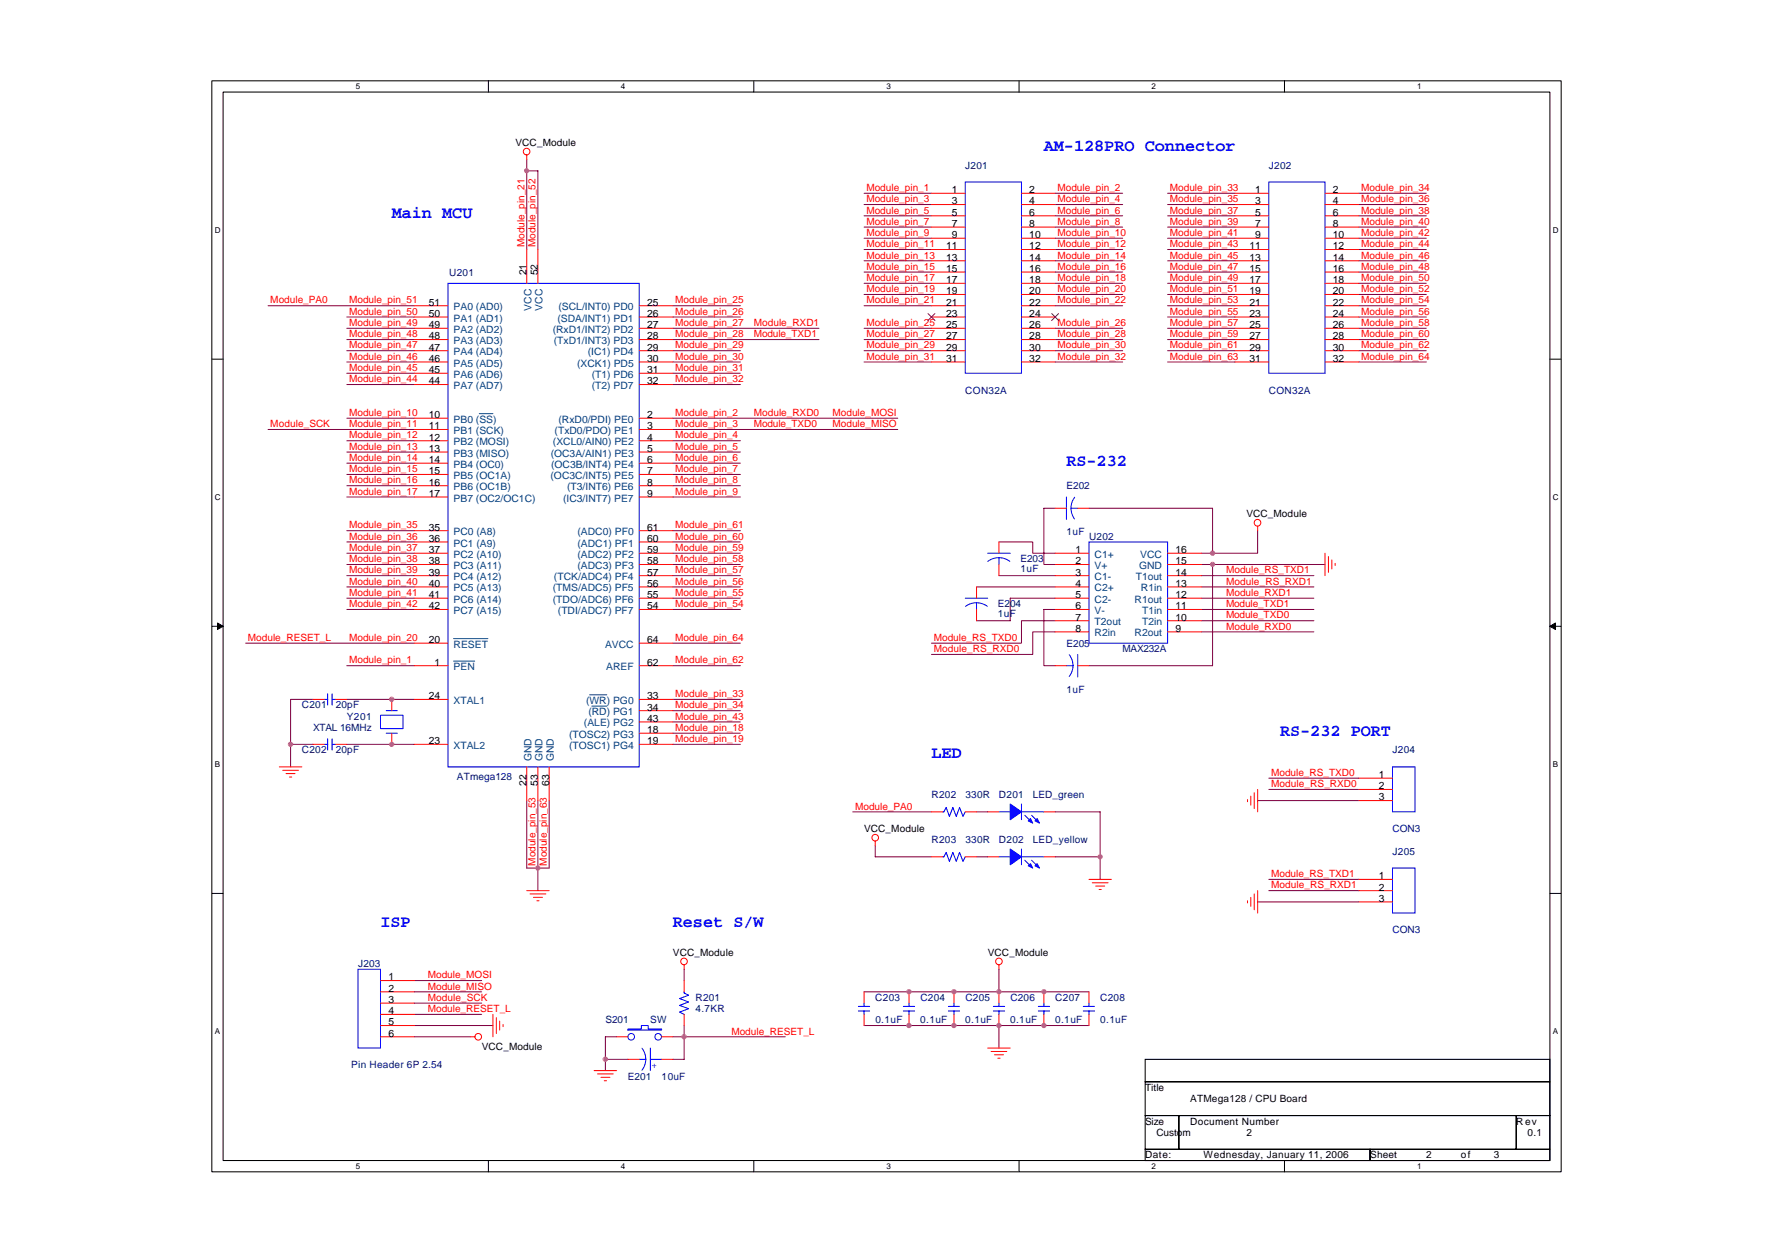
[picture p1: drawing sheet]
<svg xmlns="http://www.w3.org/2000/svg" width="297mm" height="210mm" viewBox="0 0 297 210" stroke-linecap="round" stroke-linejoin="round" font-family="sans-serif">
<path d="M35.4 13.5h225.6v182.3h-225.6zM37.3 15.4h221.8v178.6h-221.8z" fill="none" stroke="#000" stroke-width=".17"/>
<g fill="#fff">
<path d="M59.5 13.7h.7v1.5h-.7z"/>
<path d="M59.5 194.2h.7v1.5h-.7z"/>
</g>
<path d="M81.6 13.5v1.9M81.6 194v1.8" fill="none" stroke="#000" stroke-width=".17"/>
<g fill="#fff">
<path d="M103.8 13.7h.7v1.5h-.7z"/>
<path d="M103.8 194.2h.7v1.5h-.7z"/>
</g>
<path d="M126 13.5v1.9M126 194v1.8" fill="none" stroke="#000" stroke-width=".17"/>
<g fill="#fff">
<path d="M148.2 13.7h.7v1.5h-.7z"/>
<path d="M148.2 194.2h.7v1.5h-.7z"/>
</g>
<path d="M170.3 13.5v1.9M170.3 194v1.8" fill="none" stroke="#000" stroke-width=".17"/>
<g fill="#fff">
<path d="M192.5 13.7h.7v1.5h-.7z"/>
<path d="M192.5 194.2h.7v1.5h-.7z"/>
</g>
<path d="M214.7 13.5v1.9M214.7 194v1.8" fill="none" stroke="#000" stroke-width=".17"/>
<g fill="#fff">
<path d="M236.9 13.7h.7v1.5h-.7z"/>
<path d="M236.9 194.2h.7v1.5h-.7z"/>
<path d="M35.9 37.7h.9v1.5h-.9z"/>
<path d="M259.6 37.7h.9v1.5h-.9z"/>
<path d="M35.9 82.3h.9v1.5h-.9z"/>
<path d="M259.6 82.3h.9v1.5h-.9z"/>
</g>
<path d="M35.4 60h1.9M259.1 60h1.9" fill="none" stroke="#000" stroke-width=".17"/>
<g fill="#fff">
<path d="M35.9 127h.9v1.5h-.9z"/>
<path d="M259.6 127h.9v1.5h-.9z"/>
</g>
<path d="M35.4 104.7h1.9M259.1 104.7h1.9" fill="none" stroke="#000" stroke-width=".17"/>
<path d="M36.4 104.1l.9 .6-.9 .5zM259.1 104.7l.9-.6v1.1z" fill="#000" stroke="#000" stroke-width=".17"/>
<g fill="#fff">
<path d="M35.9 171.6h.9v1.5h-.9z"/>
<path d="M259.6 171.6h.9v1.5h-.9z"/>
</g>
<path d="M35.4 149.3h1.9M259.1 149.3h1.9M191.4 177h67.7v3.8h-67.7zM191.4 180.8h67.7v5.6h-67.7zM191.4 186.4h5.7v5.7h-5.7zM191.4 192.1h37.6v1.9h-37.6zM197.1 186.4h56.3v5.7h-56.3zM229 192.1h30.1v1.9h-30.1zM253.4 186.4h5.7v5.7h-5.7z" fill="none" stroke="#000" stroke-width=".17"/>
<g fill="none" stroke="#800040" stroke-width=".17">
<path d="M88.1 26.7v15M88.1 28.6h1.8v13.1M144.4 39.8h11.3M144.4 32.3h11.3M144.4 34.2h11.3M144.4 36.1h11.3M144.4 38h11.3M176.4 39.8h11.3M176.4 32.3h11.3M176.4 34.2h11.3M176.4 36.1h11.3M176.4 38h11.3"/>
<path d="M195.2 39.8h11.3M195.2 32.3h11.3M195.2 34.2h11.3M195.2 36.1h11.3M195.2 38h11.3M227.1 39.8h11.3M227.1 32.3h11.3M227.1 34.2h11.3M227.1 36.1h11.3M227.1 38h11.3M44.8 51.1h24.5M58 56.7h11.3"/>
<path d="M58 58.6h11.3M58 54.9h11.3M58 53h11.3M112.5 56.7h24.4M112.5 58.6h11.3M112.5 51.1h11.3M112.5 54.9h24.4M112.5 53h11.3M144.4 56.7h11.3M144.4 58.6h11.3M144.4 47.3h11.3M144.4 49.2h11.3"/>
<path d="M144.4 51.1h11.3M144.4 41.7h11.3M144.4 43.6h11.3M144.4 45.5h11.3M144.4 54.9h11.3M176.4 56.7h11.3M176.4 58.6h11.3M176.4 47.3h11.3M176.4 49.2h11.3M176.4 51.1h11.3M176.4 41.7h11.3M176.4 43.6h11.3"/>
<path d="M176.4 45.5h11.3M176.4 54.9h11.3M195.2 56.7h11.3M195.2 58.6h11.3M195.2 47.3h11.3M195.2 49.2h11.3M195.2 51.1h11.3M195.2 41.7h11.3M195.2 43.6h11.3M195.2 45.5h11.3M195.2 54.9h11.3M195.2 53h11.3"/>
<path d="M227.1 56.7h11.3M227.1 58.6h11.3M227.1 47.3h11.3M227.1 49.2h11.3M227.1 51.1h11.3M227.1 41.7h11.3M227.1 43.6h11.3M227.1 45.5h11.3M227.1 54.9h11.3M227.1 53h11.3M44.8 71.8h24.5M58 60.5h11.3"/>
<path d="M58 62.4h11.3M58 64.3h11.3M58 77.4h11.3M58 79.3h11.3M58 69.9h11.3M58 73.7h11.3M58 75.5h11.3M112.5 60.5h11.3M112.5 62.4h11.3M112.5 64.3h11.3M112.5 77.4h11.3M112.5 79.3h11.3"/>
<path d="M112.5 71.8h37.6M112.5 69.9h37.6M112.5 73.7h11.3M112.5 75.5h11.3M144.4 60.5h11.3M176.4 60.5h11.3M195.2 60.5h11.3M227.1 60.5h11.3M58 81.2h11.3M58 83.1h11.3M58 96.2h11.3M58 98.1h11.3"/>
<path d="M58 100h11.3M58 88.7h11.3M58 90.6h11.3M58 92.5h11.3M58 94.3h11.3M112.5 81.2h11.3M112.5 83.1h11.3M112.5 96.2h11.3M112.5 98.1h11.3M112.5 100h11.3M112.5 88.7h11.3M112.5 90.6h11.3"/>
<path d="M112.5 92.5h11.3M112.5 94.3h11.3M163.2 98.1h13.2M167 90.6h5.6v1.9h3.8M167 96.2h9.4M176.4 84.9h-1.9v9.4h1.9M176.4 100h-7.5v3.7h-5.7M182 84.9h20.7v7.6M200.8 94.3h1.9v17h-20.7M200.8 96.2h18.8M200.8 98.1h18.8M200.8 100h18.8"/>
<path d="M200.8 92.5h1.9M202.7 94.3h18.8M210.2 88.7v3.8h-7.5M41.1 107.5h28.2M52.3 116.9h-3.7v11.3M58 101.9h11.3M58 116.9h11.3M58 111.3h11.3M112.5 101.9h11.3M112.5 118.8h11.3M112.5 116.9h11.3M112.5 111.3h11.3"/>
<path d="M112.5 107.5h11.3M176.4 101.9h-1.9v9.4h1.9M176.4 103.7h-5.7v3.8h-15M176.4 105.6h-3.8v3.8h-16.9M200.8 101.9h18.8M200.8 103.7h18.8M200.8 105.6h18.8M48.6 124.4h3.7M58 124.4h11.3M88.1 133.8v11.3h3.7v-11.3M89.9 133.8v15M112.5 120.6h11.3"/>
<path d="M112.5 122.5h11.3M112.5 124.4h11.3M142.6 135.7h13.1M163.2 135.7h1.9M176.4 135.7h7.5v11.3M210.2 133.8h16.9M212.1 130h15M212.1 131.9h15M146.3 141.3v1.9h9.4M163.2 143.2h1.9M176.4 143.2h7.5M210.2 150.7h16.9"/>
<path d="M212.1 147h15M212.1 148.8h15M69.3 165.8h11.2M69.3 171.4h13.1M69.3 163.9h11.2M69.3 167.6h11.2M69.3 169.5h11.2M69.3 173.3h9.4M101.2 177v1.9M103.1 173.3h-1.9v3.7h3.8M112.5 173.3h18.8M114.4 162v1.9"/>
<path d="M114.4 171.4v5.6h-1.9M144.4 165.8h37.6M144.4 171.4h37.6M167 162v3.8M167 171.4v3.8"/>
</g>
<g fill="none" stroke="#f00" stroke-width=".17">
<path d="M88.1 25.9v.8M155.7 32.3h5.7M155.7 34.2h5.7M155.7 36.1h5.7M155.7 38h5.7M155.7 39.8h5.7M170.7 32.3h5.7M170.7 34.2h5.7M170.7 36.1h5.7M170.7 38h5.7M170.7 39.8h5.7M206.5 32.3h5.6"/>
<path d="M206.5 34.2h5.6M206.5 36.1h5.6M206.5 38h5.6M206.5 39.8h5.6M221.5 32.3h5.6M221.5 34.2h5.6M221.5 36.1h5.6M221.5 38h5.6M221.5 39.8h5.6M69.3 51.1h5.6M69.3 53h5.6M69.3 54.9h5.6"/>
<path d="M69.3 56.7h5.6M69.3 58.6h5.6M88.1 41.7v5.6M89.9 41.7v5.6M106.8 51.1h5.7M106.8 53h5.7M106.8 54.9h5.7M106.8 56.7h5.7M106.8 58.6h5.7M155.7 51.1h5.7M155.7 53h5.7M155.7 54.9h5.7"/>
<path d="M155.7 56.7h5.7M155.7 58.6h5.7M155.7 41.7h5.7M155.7 43.6h5.7M155.7 45.5h5.7M155.7 47.3h5.7M155.7 49.2h5.7M170.7 51.1h5.7M170.7 53h5.7M170.7 54.9h5.7M170.7 56.7h5.7M170.7 58.6h5.7"/>
<path d="M170.7 41.7h5.7M170.7 43.6h5.7M170.7 45.5h5.7M170.7 47.3h5.7M170.7 49.2h5.7M206.5 51.1h5.6M206.5 53h5.6M206.5 54.9h5.6M206.5 56.7h5.6M206.5 58.6h5.6M206.5 41.7h5.6M206.5 43.6h5.6"/>
<path d="M206.5 45.5h5.6M206.5 47.3h5.6M206.5 49.2h5.6M221.5 51.1h5.6M221.5 53h5.6M221.5 54.9h5.6M221.5 56.7h5.6M221.5 58.6h5.6M221.5 41.7h5.6M221.5 43.6h5.6M221.5 45.5h5.6M221.5 47.3h5.6"/>
<path d="M221.5 49.2h5.6M69.3 69.9h5.6M69.3 71.8h5.6M69.3 73.7h5.6M69.3 75.5h5.6M69.3 77.4h5.6M69.3 79.3h5.6M69.3 60.5h5.6M69.3 62.4h5.6M69.3 64.3h5.6M106.8 69.9h5.7M106.8 71.8h5.7"/>
<path d="M106.8 73.7h5.7M106.8 75.5h5.7M106.8 77.4h5.7M106.8 79.3h5.7M106.8 60.5h5.7M106.8 62.4h5.7M106.8 64.3h5.7M155.7 60.5h5.7M170.7 60.5h5.7M206.5 60.5h5.6M221.5 60.5h5.6M69.3 92.5h5.6"/>
<path d="M69.3 94.3h5.6M69.3 96.2h5.6M69.3 98.1h5.6M69.3 100h5.6M69.3 81.2h5.6M69.3 83.1h5.6M69.3 88.7h5.6M69.3 90.6h5.6M106.8 92.5h5.7M106.8 94.3h5.7M106.8 96.2h5.7M106.8 98.1h5.7"/>
<path d="M106.8 100h5.7M106.8 81.2h5.7M106.8 83.1h5.7M106.8 88.7h5.7M106.8 90.6h5.7M163.2 98.1v1.9M167 90.6v1.9M167 94.3v1.9M176.4 92.5h5.6M176.4 94.3h5.6M176.4 96.2h5.6M176.4 98.1h5.6"/>
<path d="M176.4 100h5.6M176.4 84.9h1.9M180.1 84.9h1.9M195.2 92.5h5.6M195.2 94.3h5.6M195.2 96.2h5.6M195.2 98.1h5.6M195.2 100h5.6M210.2 87.9v.8M221.5 92.5v3.7M222.1 93v2.7M222.6 93.6v1.5"/>
<path d="M223.2 94.1v.4M52.3 116.9h1.9M56.1 116.9h1.9M65.5 116.9v1.9M69.3 111.3h5.6M69.3 101.9h5.6M69.3 116.9h5.6M69.3 107.5h5.6M106.8 111.3h5.7M106.8 101.9h5.7M106.8 116.9h5.7M106.8 118.8h5.7"/>
<path d="M106.8 107.5h5.7M163.2 101.9v1.8M176.4 111.3h1.9M176.4 101.9h5.6M176.4 103.7h5.6M176.4 105.6h5.6M180.1 111.3h1.9M195.2 101.9h5.6M195.2 103.7h5.6M195.2 105.6h5.6M46.7 128.2h3.8M47.3 128.7h2.6"/>
<path d="M47.8 129.3h1.5M48.4 129.9h.4M52.3 124.4h1.9M56.1 124.4h1.9M65.5 122.5v1.9M69.3 124.4h5.6M88.1 128.2v5.6M89.9 128.2v5.6M91.8 128.2v5.6M106.8 120.6h5.7M106.8 122.5h5.7M106.8 124.4h5.7"/>
<path d="M155.7 135.7h1.9M161.4 135.7h1.8M165.1 135.7h1.9M174.5 135.7h1.9M208.5 133.6v.4M209.1 133.1v1.5M209.7 132.5v2.6M210.2 131.9v3.8M227.1 130h5.7M227.1 131.9h5.7M227.1 133.8h5.7M88.1 148.8h3.7"/>
<path d="M88.6 149.4h2.6M89.2 150h1.5M89.7 150.5h.4M146.3 140.6v.7M155.7 143.2h1.9M161.4 143.2h1.8M165.1 143.2h1.9M174.5 143.2h1.9M182 147h3.8M182.6 147.5h2.6M183.2 148.1h1.5M183.7 148.7h.4"/>
<path d="M208.5 150.5v.4M209.1 150v1.5M209.7 149.4v2.6M210.2 148.8v3.8M227.1 148.8h5.7M227.1 147h5.7M227.1 150.7h5.7M63.6 173.3h5.7M63.6 163.9h5.7M63.6 165.8h5.7M63.6 167.6h5.7M63.6 169.5h5.7"/>
<path d="M63.6 171.4h5.7M78.7 173.3h.7M82.4 169.5v3.8M83 170.1v2.6M83.5 170.6v1.5M84.1 171.2v.4M99.3 178.9h3.8M99.9 179.5h2.6M103.1 173.3h1.9M105 177h1.8M110.6 173.3h1.9M110.6 177h1.9"/>
<path d="M114.4 161.2v.8M114.4 163.9v1.9M114.4 169.5v1.9M144.4 165.8v1.8M144.4 169.5v1.9M152 165.8v1.8M152 169.5v1.9M159.5 165.8v1.8M159.5 169.5v1.9M165.1 175.2h3.8M165.7 175.7h2.6M166.2 176.3h1.5"/>
<path d="M166.8 176.8h.4M167 161.2v.8M167 165.8v1.8M167 169.5v1.9M174.5 165.8v1.8M174.5 169.5v1.9M182 165.8v1.8M182 169.5v1.9M100.5 180h1.5M101 180.6h.4"/>
<circle cx="88" cy="25.3" r=".55"/>
<circle cx="210.2" cy="87.4" r=".56"/>
<circle cx="146.3" cy="140" r=".55"/>
<circle cx="79.9" cy="173.3" r=".55"/>
<circle cx="114.3" cy="160.7" r=".55"/>
<circle cx="167" cy="160.7" r=".55"/>
</g>
<g fill="none" stroke="#00f" stroke-width=".17">
<path d="M161.4 30.4h9.3v32h-9.3zM212.1 30.4h9.4v32h-9.4zM74.9 47.3h31.9v80.9h-31.9zM161.4 100h3.7M165.1 92.5h3.8M165.1 93.8a3.1 3.1 0 0 1 3.7 0M167 93.2v1.1M178.3 83.1v3.7M179 84.9h1.1M179.6 83.1a3 3 0 0 0 0 3.6M182 90.6h13.2v16.9h-13.2zM54.2 116.9h.6"/>
<path d="M54.8 116v1.8M55.5 116v1.8M55.5 116.9h.6M63.6 119.5h3.8v2.3h-3.8zM64.6 118.8h1.8M163.2 100.7v1.2M165 101.3a3 3 0 0 0-3.6 0M178.3 111.3h1.1M178.7 109.4a2.93 2.93 0 0 1 0 3.7M180.1 109.4v3.7M54.2 124.4h.6M54.8 123.5v1.8"/>
<path d="M55.5 123.5v1.8M55.5 124.4h.6M64.6 122.5h1.8M157.6 135.7h.2l.4-.8 .5 1.5 .6-1.5 .5 1.5 .6-1.5 .6 1.5 .4-.7M167 135.7h1.9M170.7 135.7h3.8M170.7 134.4v2.6M171.3 136.2l1.1 1.2M172.4 136.2l1.2 1.2M232.8 128.2h3.7v7.5h-3.7zM157.6 143.2h.2l.4-.7 .5 1.5 .6-1.5 .5 1.5 .6-1.5 .6 1.5 .4-.8M167 143.2h1.9"/>
<path d="M170.7 141.9v2.6M170.7 143.2h3.8M171.3 143.8l1.1 1.1M172.4 143.8l1.2 1.1M232.8 145.1h3.7v7.5h-3.7zM59.9 162h3.7v13.2h-3.7zM105 172h2.2v-.6h1.1v.6h2.3v.1h-5.6zM106.8 177h1.2M107.3 175.2a2.99 2.99 0 0 1 0 3.7M108.7 177h1.9M108.7 175.2v3.7M114.4 165.8v.1l.7 .4-1.5 .6 1.5 .5-1.5 .6 1.5 .6-1.5 .5 .8 .4"/>
<path d="M143.5 168.2h1.9M143.5 169h1.9M144.4 167.6v.6M144.4 169v.5M151 168.2h1.9M151 169h1.9M152 167.6v.6M152 169v.5M158.5 168.2h1.9M158.5 169h1.9M159.5 167.6v.6M159.5 169v.5"/>
<path d="M166 168.2h1.9M166 169h1.9M167 167.6v.6M167 169v.5M173.6 168.2h1.8M173.6 169h1.8M174.5 167.6v.6M174.5 169v.5M181.1 168.2h1.9M181.1 169h1.9M182 167.6v.6M182 169v.5"/>
<circle cx="105.5" cy="173.3" r=".55"/>
<circle cx="110" cy="173.3" r=".55"/>
</g>
<path d="M80.1 69.1h2.3M75.8 106.7h5.8M75.8 110.5h3.6M98.5 116.1h2.9M98.9 118h2.5" fill="none" stroke="#004080" stroke-width=".17"/>
<g fill="#00f" stroke="#00f" stroke-width=".17">
<path d="M168.9 134.4l1.8 1.3-1.8 1.3z" fill-rule="evenodd"/>
<path d="M173.4 136.8l.4 .8-.8-.4z" fill-rule="evenodd"/>
<path d="M172.3 136.8l.3 .8-.7-.4z" fill-rule="evenodd"/>
<path d="M168.9 141.9l1.8 1.3-1.8 1.3z" fill-rule="evenodd"/>
<path d="M173 144.7l.4-.4 .4 .8z" fill-rule="evenodd"/>
<path d="M171.9 144.7l.4-.4 .3 .8z" fill-rule="evenodd"/>
</g>
<path d="M155.1 52.4l1.2 1.2M156.3 52.4l-1.2 1.2M175.8 52.4l1.2 1.2M177 52.4l-1.2 1.2" fill="none" stroke="#804000" stroke-width=".17"/>
<g fill="#f0f" stroke="#f0f" stroke-width=".17">
<circle cx="159.5" cy="165.7" r=".38"/>
<circle cx="174.5" cy="165.7" r=".37"/>
<circle cx="151.9" cy="165.7" r=".38"/>
<circle cx="89.9" cy="145.1" r=".37"/>
<circle cx="88" cy="28.5" r=".36"/>
<circle cx="159.5" cy="171.4" r=".37"/>
<circle cx="174.5" cy="171.4" r=".36"/>
<circle cx="151.9" cy="171.4" r=".37"/>
<circle cx="65.5" cy="116.9" r=".38"/>
<circle cx="65.5" cy="124.4" r=".37"/>
<circle cx="202.7" cy="92.4" r=".37"/>
<circle cx="202.7" cy="94.3" r=".36"/>
<circle cx="114.3" cy="173.3" r=".38"/>
<circle cx="101.2" cy="177" r=".38"/>
<circle cx="48.6" cy="124.4" r=".37"/>
<circle cx="183.9" cy="143.2" r=".36"/>
<circle cx="167" cy="171.4" r=".37"/>
<circle cx="167" cy="165.7" r=".38"/>
</g>
<g font-size="2.8" fill="#00f">
<text x="174.5" y="25.2">AM-128PRO Connector</text>
<text x="65.5" y="36.5">Main MCU</text>
<text x="178.3" y="77.9">RS-232</text>
<text x="214" y="123">RS-232 PORT</text>
<text x="155.7" y="126.7">LED</text>
<text x="63.6" y="154.9">ISP</text>
<text x="112.5" y="154.9">Reset S/W</text>
</g>
<g font-size="1.7">
<text x="86.2" y="24.4">VCC_Module</text>
<text x="159.1" y="32.3">1</text>
<text x="159.1" y="34.2">3</text>
<text x="172.1" y="32.3">2</text>
<text x="172.1" y="34.2">4</text>
<text x="209.8" y="32.3">1</text>
<text x="209.8" y="34.2">3</text>
<text x="222.8" y="32.3">2</text>
<text x="222.8" y="34.2">4</text>
<text x="158.1" y="41.7">11</text>
<text x="159.1" y="36">5</text>
<text x="159.1" y="37.9">7</text>
<text x="159.1" y="39.8">9</text>
<text x="172.1" y="36">6</text>
<text x="172.1" y="37.9">8</text>
<text x="172.1" y="39.8">10</text>
<text x="172.1" y="41.7">12</text>
<text x="208.9" y="41.7">11</text>
<text x="209.8" y="36">5</text>
<text x="209.8" y="37.9">7</text>
<text x="209.8" y="39.8">9</text>
<text x="222.8" y="36">6</text>
<text x="222.8" y="37.9">8</text>
<text x="222.8" y="39.8">10</text>
<text x="222.8" y="41.7">12</text>
<text x="88" y="46" transform="rotate(-90 88 46)">21</text>
<text x="89.9" y="46" transform="rotate(-90 89.9 46)">52</text>
<text x="158.1" y="43.6">13</text>
<text x="158.1" y="45.4">15</text>
<text x="158.1" y="47.3">17</text>
<text x="172.1" y="43.6">14</text>
<text x="172.1" y="45.4">16</text>
<text x="172.1" y="47.3">18</text>
<text x="208.9" y="43.6">13</text>
<text x="208.9" y="45.4">15</text>
<text x="208.9" y="47.3">17</text>
<text x="222.8" y="43.6">14</text>
<text x="222.8" y="45.4">16</text>
<text x="222.8" y="47.3">18</text>
<text x="71.7" y="53">50</text>
<text x="71.7" y="51.1">51</text>
<text x="108.2" y="51.1">25</text>
<text x="108.2" y="53">26</text>
<text x="158.1" y="49.2">19</text>
<text x="158.1" y="51.1">21</text>
<text x="158.1" y="53">23</text>
<text x="172.1" y="49.2">20</text>
<text x="172.1" y="51.1">22</text>
<text x="172.1" y="53">24</text>
<text x="208.9" y="49.2">19</text>
<text x="208.9" y="51.1">21</text>
<text x="208.9" y="53">23</text>
<text x="222.8" y="49.2">20</text>
<text x="222.8" y="51.1">22</text>
<text x="222.8" y="53">24</text>
<text x="71.7" y="58.6">47</text>
<text x="71.7" y="56.7">48</text>
<text x="71.7" y="54.8">49</text>
<text x="108.2" y="54.8">27</text>
<text x="108.2" y="56.7">28</text>
<text x="108.2" y="58.6">29</text>
<text x="158.1" y="54.8">25</text>
<text x="158.1" y="56.7">27</text>
<text x="158.1" y="58.6">29</text>
<text x="172.1" y="54.8">26</text>
<text x="172.1" y="56.7">28</text>
<text x="172.1" y="58.6">30</text>
<text x="208.9" y="54.8">25</text>
<text x="208.9" y="56.7">27</text>
<text x="208.9" y="58.6">29</text>
<text x="222.8" y="54.8">26</text>
<text x="222.8" y="56.7">28</text>
<text x="222.8" y="58.6">30</text>
<text x="71.7" y="64.2">44</text>
<text x="71.7" y="62.4">45</text>
<text x="71.7" y="60.5">46</text>
<text x="108.2" y="60.5">30</text>
<text x="108.2" y="62.4">31</text>
<text x="108.2" y="64.2">32</text>
<text x="158.1" y="60.5">31</text>
<text x="172.1" y="60.5">32</text>
<text x="208.9" y="60.5">31</text>
<text x="222.8" y="60.5">32</text>
<text x="71.7" y="71.8">11</text>
<text x="71.7" y="69.9">10</text>
<text x="108.2" y="71.8">3</text>
<text x="108.2" y="69.9">2</text>
<text x="71.7" y="73.6">12</text>
<text x="71.7" y="75.5">13</text>
<text x="71.7" y="77.4">14</text>
<text x="108.2" y="75.5">5</text>
<text x="108.2" y="73.6">4</text>
<text x="108.2" y="77.4">6</text>
<text x="71.7" y="79.3">15</text>
<text x="71.7" y="81.2">16</text>
<text x="71.7" y="83">17</text>
<text x="108.2" y="81.2">8</text>
<text x="108.2" y="79.3">7</text>
<text x="108.2" y="83">9</text>
<text x="71.7" y="88.7">35</text>
<text x="108.2" y="88.7">61</text>
<text x="208.3" y="86.4">VCC_Module</text>
<text x="71.7" y="90.6">36</text>
<text x="71.7" y="92.4">37</text>
<text x="71.7" y="94.3">38</text>
<text x="108.2" y="94.3">58</text>
<text x="108.2" y="92.4">59</text>
<text x="108.2" y="90.6">60</text>
<text x="179.8" y="92.4">1</text>
<text x="179.8" y="94.3">2</text>
<text x="196.5" y="92.4">16</text>
<text x="196.5" y="94.3">15</text>
<text x="71.7" y="96.2">39</text>
<text x="71.7" y="98.1">40</text>
<text x="71.7" y="99.9">41</text>
<text x="71.7" y="101.8">42</text>
<text x="108.2" y="96.2">57</text>
<text x="108.2" y="101.8">54</text>
<text x="108.2" y="99.9">55</text>
<text x="108.2" y="98.1">56</text>
<text x="179.8" y="96.2">3</text>
<text x="179.8" y="98.1">4</text>
<text x="179.8" y="99.9">5</text>
<text x="179.8" y="101.8">6</text>
<text x="196.5" y="98.1">13</text>
<text x="196.5" y="99.9">12</text>
<text x="196.5" y="101.8">11</text>
<text x="196.5" y="96.2">14</text>
<text x="71.7" y="107.5">20</text>
<text x="108.2" y="107.5">64</text>
<text x="179.8" y="103.7">7</text>
<text x="179.8" y="105.6">8</text>
<text x="196.5" y="105.6">9</text>
<text x="196.5" y="103.7">10</text>
<text x="72.6" y="111.2">1</text>
<text x="108.2" y="111.2">62</text>
<text x="71.7" y="116.9">24</text>
<text x="108.2" y="116.9">33</text>
<text x="108.2" y="118.7">34</text>
<text x="71.7" y="124.4">23</text>
<text x="108.2" y="120.6">43</text>
<text x="108.2" y="122.5">18</text>
<text x="108.2" y="124.4">19</text>
<text x="88" y="131.4" transform="rotate(-90 88 131.4)">22</text>
<text x="89.9" y="131.4" transform="rotate(-90 89.9 131.4)">53</text>
<text x="91.8" y="131.4" transform="rotate(-90 91.8 131.4)">63</text>
<text x="230.5" y="130">1</text>
<text x="230.5" y="131.9">2</text>
<text x="230.5" y="133.8">3</text>
<text x="144.4" y="139.1">VCC_Module</text>
<text x="230.5" y="146.9">1</text>
<text x="230.5" y="148.8">2</text>
<text x="230.5" y="150.7">3</text>
<text x="112.5" y="159.7">VCC_Module</text>
<text x="165.1" y="159.7">VCC_Module</text>
<text x="64.9" y="163.9">1</text>
<text x="64.9" y="165.7">2</text>
<text x="64.9" y="167.6">3</text>
<text x="64.9" y="169.5">4</text>
<text x="64.9" y="171.4">5</text>
<text x="64.9" y="173.2">6</text>
<text x="80.5" y="175.5">VCC_Module</text>
<text x="191.4" y="182.3">Title</text>
<text x="198.9" y="184.2">ATMega128 / CPU Board</text>
<text x="191.4" y="187.9">Size</text>
<text x="193.3" y="189.8">Custom</text>
<text x="198.9" y="187.9">Document Number</text>
<text x="208.3" y="189.8">2</text>
<text x="253.4" y="187.9">R ev</text>
<text x="255.3" y="189.8">0.1</text>
<text x="191.4" y="193.6">Date:</text>
<text x="201.2" y="193.6">Wednesday, January 11, 2006</text>
<text x="229" y="193.6">Sheet</text>
<text x="238.4" y="193.6">2</text>
<text x="244.2" y="193.6">of</text>
<text x="249.7" y="193.6">3</text>
</g>
<g font-size="1.7" fill="#000080">
<text x="161.4" y="28.2">J201</text>
<text x="212.1" y="28.2">J202</text>
<text x="75.1" y="46.2">U201</text>
<text x="161.4" y="65.8">CON32A</text>
<text x="212.1" y="65.8">CON32A</text>
<text x="178.3" y="81.7">E202</text>
<text x="178.3" y="89.5">1uF</text>
<text x="170.6" y="94">E203</text>
<text x="170.6" y="95.7">1uF</text>
<text x="182.1" y="90.2">U202</text>
<text x="166.8" y="101.5">E204</text>
<text x="166.8" y="103.2">1uF</text>
<text x="178.3" y="108.1">E205</text>
<text x="187.7" y="109">MAX232A</text>
<text x="50.5" y="118.4">C201</text>
<text x="56.1" y="118.4">20pF</text>
<text x="178.3" y="115.8">1uF</text>
<text x="50.5" y="125.9">C202</text>
<text x="52.3" y="122.2">XTAL 16MHz</text>
<text x="56.1" y="125.9">20pF</text>
<text x="58" y="120.3">Y201</text>
<text x="232.8" y="125.9">J204</text>
<text x="76.4" y="130.4">ATmega128</text>
<text x="155.7" y="133.4">R202</text>
<text x="161.4" y="133.4">330R</text>
<text x="167" y="133.4">D201</text>
<text x="172.6" y="133.4">LED_green</text>
<text x="155.7" y="140.9">R203</text>
<text x="161.4" y="140.9">330R</text>
<text x="167" y="140.9">D202</text>
<text x="172.6" y="140.9">LED_yellow</text>
<text x="232.8" y="139.1">CON3</text>
<text x="232.8" y="142.8">J205</text>
<text x="232.8" y="156">CON3</text>
<text x="59.9" y="161.6">J203</text>
<text x="116.3" y="167.3">R201</text>
<text x="146.3" y="167.3">C203</text>
<text x="153.9" y="167.3">C204</text>
<text x="161.4" y="167.3">C205</text>
<text x="168.9" y="167.3">C206</text>
<text x="176.4" y="167.3">C207</text>
<text x="183.9" y="167.3">C208</text>
<text x="101.2" y="171">S201</text>
<text x="108.7" y="171">SW</text>
<text x="116.2" y="169.1">4.7KR</text>
<text x="146.3" y="171">0.1uF</text>
<text x="153.8" y="171">0.1uF</text>
<text x="161.4" y="171">0.1uF</text>
<text x="168.9" y="171">0.1uF</text>
<text x="176.4" y="171">0.1uF</text>
<text x="183.9" y="171">0.1uF</text>
<text x="58.7" y="178.5">Pin Header 6P 2.54</text>
<text x="105" y="180.4">E201</text>
<text x="110.6" y="180.4">10uF</text>
</g>
<g font-size="1.7" fill="#f00">
<text x="144.8" y="31.9">Module_pin_1</text>
<text x="144.8" y="33.8">Module_pin_3</text>
<text x="144.8" y="35.7">Module_pin_5</text>
<text x="176.8" y="31.9">Module_pin_2</text>
<text x="176.8" y="33.8">Module_pin_4</text>
<text x="176.8" y="35.7">Module_pin_6</text>
<text x="195.6" y="31.9">Module_pin_33</text>
<text x="195.6" y="33.8">Module_pin_35</text>
<text x="195.6" y="35.7">Module_pin_37</text>
<text x="227.5" y="31.9">Module_pin_34</text>
<text x="227.5" y="33.8">Module_pin_36</text>
<text x="227.5" y="35.7">Module_pin_38</text>
<text x="87.7" y="41.3" transform="rotate(-90 87.7 41.3)">Module_pin_21</text>
<text x="89.5" y="41.3" transform="rotate(-90 89.5 41.3)">Module_pin_52</text>
<text x="144.8" y="39.4">Module_pin_9</text>
<text x="144.8" y="41.3">Module_pin_11</text>
<text x="144.8" y="37.6">Module_pin_7</text>
<text x="176.8" y="39.4">Module_pin_10</text>
<text x="176.8" y="41.3">Module_pin_12</text>
<text x="176.8" y="37.6">Module_pin_8</text>
<text x="195.6" y="39.4">Module_pin_41</text>
<text x="195.6" y="41.3">Module_pin_43</text>
<text x="195.6" y="37.6">Module_pin_39</text>
<text x="227.5" y="39.4">Module_pin_42</text>
<text x="227.5" y="41.3">Module_pin_44</text>
<text x="227.5" y="37.6">Module_pin_40</text>
<text x="144.8" y="47">Module_pin_17</text>
<text x="144.8" y="43.2">Module_pin_13</text>
<text x="144.8" y="45.1">Module_pin_15</text>
<text x="176.8" y="43.2">Module_pin_14</text>
<text x="176.8" y="45.1">Module_pin_16</text>
<text x="176.8" y="47">Module_pin_18</text>
<text x="195.6" y="43.2">Module_pin_45</text>
<text x="195.6" y="45.1">Module_pin_47</text>
<text x="195.6" y="47">Module_pin_49</text>
<text x="227.5" y="43.2">Module_pin_46</text>
<text x="227.5" y="45.1">Module_pin_48</text>
<text x="227.5" y="47">Module_pin_50</text>
<text x="45.2" y="50.7">Module_PA0</text>
<text x="58.4" y="52.6">Module_pin_50</text>
<text x="58.4" y="50.7">Module_pin_51</text>
<text x="112.9" y="50.7">Module_pin_25</text>
<text x="112.9" y="52.6">Module_pin_26</text>
<text x="144.8" y="48.8">Module_pin_19</text>
<text x="144.8" y="50.7">Module_pin_21</text>
<text x="176.8" y="48.8">Module_pin_20</text>
<text x="176.8" y="50.7">Module_pin_22</text>
<text x="195.6" y="48.8">Module_pin_51</text>
<text x="195.6" y="50.7">Module_pin_53</text>
<text x="195.6" y="52.6">Module_pin_55</text>
<text x="227.5" y="48.8">Module_pin_52</text>
<text x="227.5" y="50.7">Module_pin_54</text>
<text x="227.5" y="52.6">Module_pin_56</text>
<text x="58.4" y="58.2">Module_pin_47</text>
<text x="58.4" y="54.5">Module_pin_49</text>
<text x="58.4" y="56.4">Module_pin_48</text>
<text x="112.9" y="58.2">Module_pin_29</text>
<text x="112.9" y="54.5">Module_pin_27</text>
<text x="112.9" y="56.4">Module_pin_28</text>
<text x="126" y="54.5">Module_RXD1</text>
<text x="126" y="56.4">Module_TXD1</text>
<text x="144.8" y="56.4">Module_pin_27</text>
<text x="144.8" y="58.2">Module_pin_29</text>
<text x="144.8" y="54.5">Module_pin_25</text>
<text x="176.8" y="54.5">Module_pin_26</text>
<text x="176.8" y="56.4">Module_pin_28</text>
<text x="176.8" y="58.2">Module_pin_30</text>
<text x="195.6" y="54.5">Module_pin_57</text>
<text x="195.6" y="56.4">Module_pin_59</text>
<text x="195.6" y="58.2">Module_pin_61</text>
<text x="227.5" y="54.5">Module_pin_58</text>
<text x="227.5" y="56.4">Module_pin_60</text>
<text x="227.5" y="58.2">Module_pin_62</text>
<text x="58.4" y="60.1">Module_pin_46</text>
<text x="58.4" y="62">Module_pin_45</text>
<text x="58.4" y="63.9">Module_pin_44</text>
<text x="112.9" y="60.1">Module_pin_30</text>
<text x="112.9" y="62">Module_pin_31</text>
<text x="112.9" y="63.9">Module_pin_32</text>
<text x="144.8" y="60.1">Module_pin_31</text>
<text x="176.8" y="60.1">Module_pin_32</text>
<text x="195.6" y="60.1">Module_pin_63</text>
<text x="227.5" y="60.1">Module_pin_64</text>
<text x="45.2" y="71.4">Module_SCK</text>
<text x="58.4" y="69.5">Module_pin_10</text>
<text x="58.4" y="71.4">Module_pin_11</text>
<text x="112.9" y="71.4">Module_pin_3</text>
<text x="112.9" y="69.5">Module_pin_2</text>
<text x="126" y="71.4">Module_TXD0</text>
<text x="126" y="69.5">Module_RXD0</text>
<text x="139.2" y="69.5">Module_MOSI</text>
<text x="139.2" y="71.4">Module_MISO</text>
<text x="58.4" y="77">Module_pin_14</text>
<text x="58.4" y="73.3">Module_pin_12</text>
<text x="58.4" y="75.2">Module_pin_13</text>
<text x="112.9" y="77">Module_pin_6</text>
<text x="112.9" y="73.3">Module_pin_4</text>
<text x="112.9" y="75.2">Module_pin_5</text>
<text x="58.4" y="78.9">Module_pin_15</text>
<text x="58.4" y="80.8">Module_pin_16</text>
<text x="58.4" y="82.7">Module_pin_17</text>
<text x="112.9" y="78.9">Module_pin_7</text>
<text x="112.9" y="80.8">Module_pin_8</text>
<text x="112.9" y="82.7">Module_pin_9</text>
<text x="58.4" y="88.3">Module_pin_35</text>
<text x="112.9" y="88.3">Module_pin_61</text>
<text x="58.4" y="95.8">Module_pin_39</text>
<text x="58.4" y="90.2">Module_pin_36</text>
<text x="58.4" y="92.1">Module_pin_37</text>
<text x="58.4" y="94">Module_pin_38</text>
<text x="112.9" y="95.8">Module_pin_57</text>
<text x="112.9" y="90.2">Module_pin_60</text>
<text x="112.9" y="92.1">Module_pin_59</text>
<text x="112.9" y="94">Module_pin_58</text>
<text x="205" y="95.8">Module_RS_TXD1</text>
<text x="58.4" y="97.7">Module_pin_40</text>
<text x="58.4" y="99.6">Module_pin_41</text>
<text x="58.4" y="101.5">Module_pin_42</text>
<text x="112.9" y="97.7">Module_pin_56</text>
<text x="112.9" y="99.6">Module_pin_55</text>
<text x="112.9" y="101.5">Module_pin_54</text>
<text x="205" y="97.7">Module_RS_RXD1</text>
<text x="205" y="99.6">Module_RXD1</text>
<text x="205" y="101.5">Module_TXD1</text>
<text x="41.4" y="107.1">Module_RESET_L</text>
<text x="58.4" y="107.1">Module_pin_20</text>
<text x="112.9" y="107.1">Module_pin_64</text>
<text x="156.1" y="107.1">Module_RS_TXD0</text>
<text x="205" y="103.4">Module_TXD0</text>
<text x="205" y="105.2">Module_RXD0</text>
<text x="58.4" y="110.9">Module_pin_1</text>
<text x="112.9" y="110.9">Module_pin_62</text>
<text x="156.1" y="109">Module_RS_RXD0</text>
<text x="112.9" y="118.4">Module_pin_34</text>
<text x="112.9" y="116.5">Module_pin_33</text>
<text x="112.9" y="120.3">Module_pin_43</text>
<text x="112.9" y="122.2">Module_pin_18</text>
<text x="112.9" y="124">Module_pin_19</text>
<text x="212.5" y="129.7">Module_RS_TXD0</text>
<text x="212.5" y="131.6">Module_RS_RXD0</text>
<text x="142.9" y="135.3">Module_PA0</text>
<text x="89.5" y="144.7" transform="rotate(-90 89.5 144.7)">Module_pin_53</text>
<text x="91.4" y="144.7" transform="rotate(-90 91.4 144.7)">Module_pin_63</text>
<text x="212.5" y="146.6">Module_RS_TXD1</text>
<text x="212.5" y="148.5">Module_RS_RXD1</text>
<text x="71.5" y="163.5">Module_MOSI</text>
<text x="71.5" y="165.4">Module_MISO</text>
<text x="71.5" y="167.3">Module_SCK</text>
<text x="71.5" y="169.1">Module_RESET_L</text>
<text x="122.3" y="172.9">Module_RESET_L</text>
</g>
<g font-size="1.7" fill="#004080">
<text x="75.8" y="53.7">PA1 (AD1)</text>
<text x="75.8" y="51.9">PA0 (AD0)</text>
<text x="88.8" y="51.9" transform="rotate(-90 88.8 51.9)">VCC</text>
<text x="90.7" y="51.9" transform="rotate(-90 90.7 51.9)">VCC</text>
<text x="93.2" y="53.7">(SDA/INT1) PD1</text>
<text x="93.4" y="51.9">(SCL/INT0) PD0</text>
<text x="75.8" y="59.4">PA4 (AD4)</text>
<text x="75.8" y="57.5">PA3 (AD3)</text>
<text x="75.8" y="55.6">PA2 (AD2)</text>
<text x="92.4" y="55.6">(RxD1/INT2) PD2</text>
<text x="92.6" y="57.5">(TxD1/INT3) PD3</text>
<text x="98.3" y="59.4">(IC1) PD4</text>
<text x="75.8" y="65">PA7 (AD7)</text>
<text x="75.8" y="63.1">PA6 (AD6)</text>
<text x="75.8" y="61.3">PA5 (AD5)</text>
<text x="96.5" y="61.3">(XCK1) PD5</text>
<text x="98.9" y="63.1">(T1) PD6</text>
<text x="98.9" y="65">(T2) PD7</text>
<text x="75.8" y="70.7">PB0 (SS)</text>
<text x="93.4" y="70.7">(RxD0/PDI) PE0</text>
<text x="75.8" y="72.5">PB1 (SCK)</text>
<text x="75.8" y="74.4">PB2 (MOSI)</text>
<text x="75.8" y="76.3">PB3 (MISO)</text>
<text x="92.1" y="76.3">(OC3A/AIN1) PE3</text>
<text x="92.4" y="74.4">(XCL0/AIN0) PE2</text>
<text x="92.7" y="72.5">(TxD0/PDO) PE1</text>
<text x="75.8" y="78.2">PB4 (OC0)</text>
<text x="75.8" y="80.1">PB5 (OC1A)</text>
<text x="75.8" y="81.9">PB6 (OC1B)</text>
<text x="75.8" y="83.8">PB7 (OC2/OC1C)</text>
<text x="92" y="80.1">(OC3C/INT5) PE5</text>
<text x="92.1" y="78.2">(OC3B/INT4) PE4</text>
<text x="94.1" y="83.8">(IC3/INT7) PE7</text>
<text x="94.8" y="81.9">(T3/INT6) PE6</text>
<text x="75.8" y="89.5">PC0 (A8)</text>
<text x="96.5" y="89.5">(ADC0) PF0</text>
<text x="75.8" y="91.3">PC1 (A9)</text>
<text x="75.8" y="93.2">PC2 (A10)</text>
<text x="75.8" y="95.1">PC3 (A11)</text>
<text x="96.5" y="95.1">(ADC3) PF3</text>
<text x="96.5" y="93.2">(ADC2) PF2</text>
<text x="96.5" y="91.3">(ADC1) PF1</text>
<text x="183" y="93.2">C1+</text>
<text x="183" y="95.1">V+</text>
<text x="190.4" y="95.1">GND</text>
<text x="190.6" y="93.2">VCC</text>
<text x="75.8" y="97">PC4 (A12)</text>
<text x="75.8" y="98.8">PC5 (A13)</text>
<text x="75.8" y="100.7">PC6 (A14)</text>
<text x="92.4" y="100.7">(TDO/ADC6) PF6</text>
<text x="92.4" y="98.8">(TMS/ADC5) PF5</text>
<text x="92.6" y="97">(TCK/ADC4) PF4</text>
<text x="183" y="97">C1-</text>
<text x="183" y="98.8">C2+</text>
<text x="183" y="100.7">C2-</text>
<text x="189.6" y="100.7">R1out</text>
<text x="189.8" y="97">T1out</text>
<text x="190.7" y="98.8">R1in</text>
<text x="75.8" y="102.6">PC7 (A15)</text>
<text x="93.3" y="102.6">(TDI/ADC7) PF7</text>
<text x="183" y="102.6">V-</text>
<text x="183" y="104.5">T2out</text>
<text x="183" y="106.4">R2in</text>
<text x="189.6" y="106.4">R2out</text>
<text x="190.9" y="104.5">T2in</text>
<text x="190.9" y="102.6">T1in</text>
<text x="75.8" y="108.2">RESET</text>
<text x="75.8" y="112">PEN</text>
<text x="101.1" y="108.2">AVCC</text>
<text x="101.3" y="112">AREF</text>
<text x="75.8" y="117.6">XTAL1</text>
<text x="98" y="117.6">(WR) PG0</text>
<text x="98.4" y="119.5">(RD) PG1</text>
<text x="75.8" y="125.2">XTAL2</text>
<text x="95.1" y="123.3">(TOSC2) PG3</text>
<text x="95.1" y="125.2">(TOSC1) PG4</text>
<text x="97.6" y="121.4">(ALE) PG2</text>
<text x="88.8" y="127.2" transform="rotate(-90 88.8 127.2)">GND</text>
<text x="90.7" y="127.2" transform="rotate(-90 90.7 127.2)">GND</text>
<text x="92.6" y="127.2" transform="rotate(-90 92.6 127.2)">GND</text>
</g>
<text font-size="1.7" fill="#00f" x="109" y="177.6" transform="rotate(90 109 177.6)">+</text>
<g font-size="1.3">
<text x="59.5" y="14.9">5</text>
<text x="103.8" y="14.9">4</text>
<text x="148.2" y="14.9">3</text>
<text x="192.5" y="14.9">2</text>
<text x="236.9" y="14.9">1</text>
<text x="35.9" y="38.9">D</text>
<text x="259.6" y="38.9">D</text>
<text x="35.9" y="83.5">C</text>
<text x="259.6" y="83.5">C</text>
<text x="35.9" y="128.2">B</text>
<text x="259.6" y="128.2">B</text>
<text x="35.9" y="172.8">A</text>
<text x="259.6" y="172.8">A</text>
<text x="59.5" y="195.4">5</text>
<text x="103.8" y="195.4">4</text>
<text x="148.2" y="195.4">3</text>
<text x="192.5" y="195.4">2</text>
<text x="236.9" y="195.4">1</text>
</g>
</svg>
